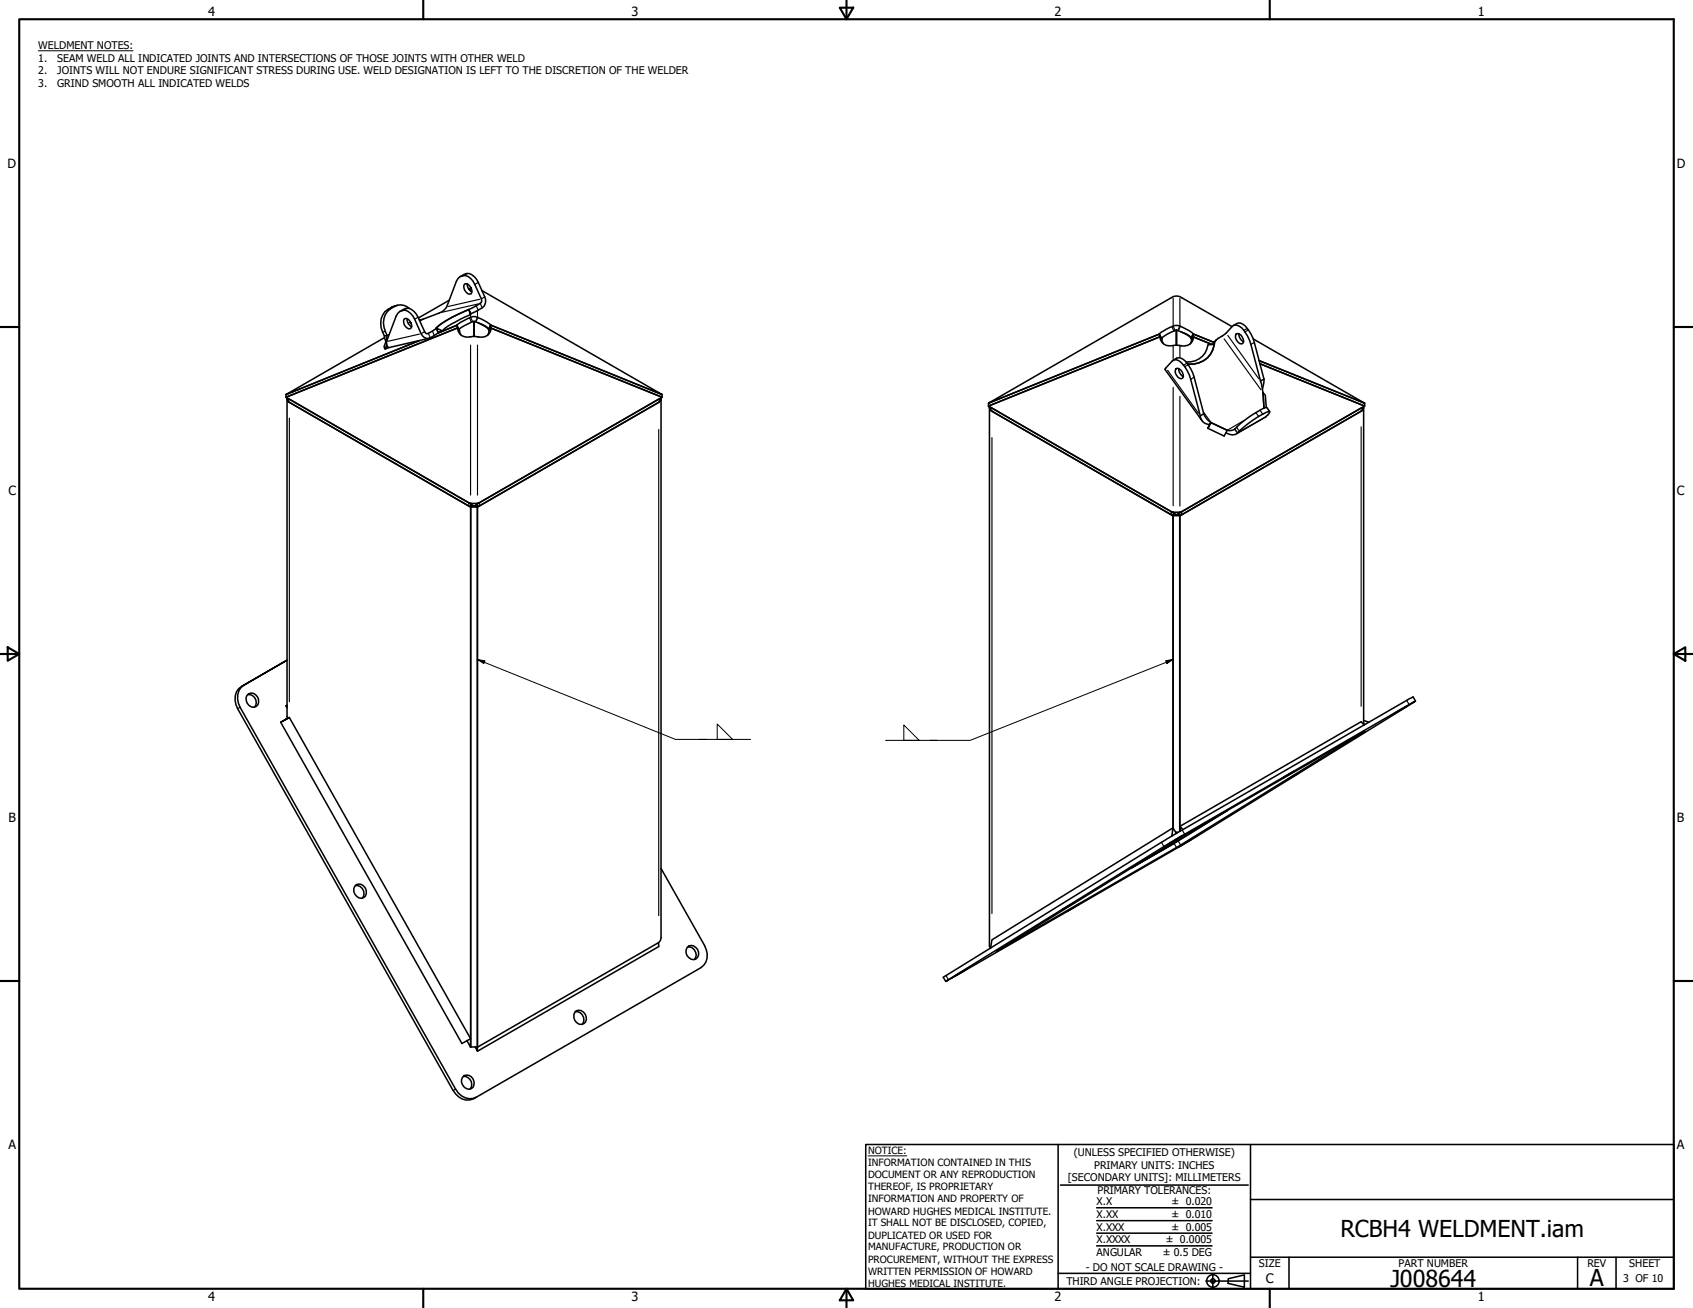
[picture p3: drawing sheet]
<svg xmlns="http://www.w3.org/2000/svg" width="559mm" height="432mm" viewBox="0 0 559 432" stroke-linecap="round" stroke-linejoin="round" font-family="sans-serif">
<!-- layer: Visible Narrow (ANSI) -->
<g fill="none" stroke="#000" stroke-width=".38">
<path d="M153.7 90.4l-1 .6M154.1 90.4l-1.1 .5M155.3 95.1v1M157.8 93.3l-1 .6M158.3 98.8l-10.3 2.4M160 98l-1.1 .6M387.2 98.4v8.8M389.4 98.4v8.8M127.1 109.4l-.8 .2M127.8 112.3l-.2 .1M128.5 110.4l-.7 .3M128.9 101.9l-.9 .2"/>
<path d="M130.2 101.2l-.8 .1M133.8 101.9l-1 .6M134.2 101.9l-1 .5M135.4 106.3l-.7 .4M135.9 107.6l-.3 .2M137.9 104.8l-1 .5M138.4 110.3l-10.3 2.3M139.6 105.4l-1 .6M140.1 109.5l-1 .6M141.4 110l-.4 .2M141.4 110.1l.6 1.3M142.7 109.3l.6 1.4"/>
<path d="M144 108.5l.6 1.2M154.7 102.2l.6 1.3M155 105l.6 1.3M155.3 103.8v.9M155.3 113.9v49.5M155.4 104.8l.6 1.3M157.2 101l.6 1.3M157.5 104.8l-.5 1.3M157.6 102.6v2M157.6 113.9v49.5M157.7 104.9l-.6 1.3M157.9 100.3l-12.2 2.8"/>
<path d="M158.6 100.3l.5 1.2M386.8 107.9l.6 1.3M387.2 114.3v4.4M387.2 107.7l.6 1.3M389.4 107.7l-.6 1.3M389.4 114.2v3.7M389.6 107.8l-.6 1.3M391.7 120l-1 .5M404.1 111.9l12.1 16.8M405.3 110.7l10.2 14.3M411.6 108.5l-1 .5M412 109l-1 .5"/>
<path d="M414 113.1l-1.1 .6M95.5 138v93.6M95.5 132.8h.1M217.4 132.8h.1M385.4 122.2l10.2 14.3M387.2 127.9v39M389.4 130.8v36.3M392.1 120.5l-1 .5M394.1 124.6l-1 .6M397.3 136.1l2.3 3.2M410.5 138.9l-5.1 3M414.5 136.3l.9 1.1"/>
<path d="M415.9 135.5l.9 1.2M417.4 137.8l-8.5 4.9M449.2 135.8h.1M217.4 141.8v160.5M327.4 144.5v157.1M408.2 141.1l.8 1.1M449.3 140.9v92.3M154.7 166.1v.9M158.2 166.1v.9M386.6 169l.1 .9M390 168.9h.1M390 169v.9"/>
<path d="M79.2 233.5l-.7 .4M80.5 226.2l-.8 .4M464.3 231.3l.8 1.2M450.3 241.4v.1M383.4 278.1l.7 1.3M387.5 278.4l.8 1.3M388.9 277.7l.7 1.2M390.3 274.1l.7 1.2M312.3 322.1l.7 1.2M150.3 359.6l-.7 .4"/>
</g>
<!-- layer: Visible (ANSI) -->
<g fill="none" stroke="#000" stroke-width=".51">
<path d="M148.3 99.1l-10.2 5.9M151.9 91.3a3.3 3.3 0 0 1 5.4 .9l2.7 5.8a3.1 3.1 0 0 1-2.1 4.4l-2.5 1.2M153.4 93.7a2.27 2.27 0 0 1 2 3.3 2.22 2.22 0 0 1-2-3.3zM154.2 93.7a2.79 2.79 0 0 0 1.6 2.7M155.4 95l-.7 .4M159 95.9l59.5 34.3-56.6-22.9M126.9 110.9l.5 1.9M126.9 111.4l-32.5 18.8M127.6 113.9l-.5 1.4 1.2-.6M127.8 110.7l-.2 1.9-.1-.2-.8 2.1 .4 .8M127.8 110.7l-.9 .2M131.3 100.8a6.1 6.1 0 0 0-5 8.9l.6 1.2"/>
<path d="M132 102.8a3.3 3.3 0 0 1 5.4 .9l3.1 6.3h.9l1.9-1.1a25.1 25.1 0 0 1 9.5-5.9l3.7-1.7a3.3 3.3 0 0 0 2.5-2l-2.3-5.4a3.5 3.5 0 0 0-4.9-2.5l-1.2 1.5-3.2 8.4a4.9 4.9 0 0 1-2.4 2l-5.3 2-1.3 .2M133.5 105.2a2.15 2.15 0 0 1 2 3.3 2.15 2.15 0 0 1-2-3.3zM134.4 105.2a2.79 2.79 0 0 0 1.5 2.7M135.1 101.8a4.5 4.5 0 0 0-6.2 .1 6 6 0 0 0-1.7 7.5l.6 1.3M138.4 112.5l-44 17.7M144 108.3l2 .9-1.3 .6zM144.7 109.8l-.7 .6a4.5 4.5 0 0 1-3.3 1.3l-1.3-.8-.4-.7-2.2-4.9a3.6 3.6 0 0 0-4.9-2.4l-1.2 1.5-3.1 8.4a1.57 1.57 0 0 0 .8 1.9l13.1-3M150.8 107.4l.8 1.6M150.8 107.4l-6.3 2.6M150.8 107.4l.2 .9M151 108.3a3.6 3.6 0 0 0 5.1 2.8l1.5 .1a3.3 3.3 0 0 0 4.5-2.9M151 108.3l.6 .7"/>
<path d="M151 108.3l-56.6 22.8v-.9M151.6 109l.5 1.6M151.6 109l-.6-.7-56.6 22.8 .7 .7M154.7 102.2l.7 1.4-.1 .3zM155.3 103.9a28 28 0 0 0-9.3 5.3M156.5 106.1v5M157.9 106.6l3.4 2.1M161.3 108.7a7.9 7.9 0 0 0-5.3-2.5l-2.7 1.3-1.9 1.3M161.3 108.7l.2 .3zM161.5 109l-.5 1.7M161.5 109l.6-.7 56.4 22.8-.6 .7M161.9 107.3a11.6 11.6 0 0 0-5.8-2.8 17.4 17.4 0 0 0-5.3 2.9"/>
<path d="M161.9 107.3l-.6 1.4M161.9 107.3l56.6 22.9v.9l-56.4-22.8M161.9 107.3l.2 1M162.1 108.3l-.6 .7M382.7 110.3l.4 1M382.7 110.3l.1 .9M382.8 111.2a3.3 3.3 0 0 0 4.4 2.8h2.2a3.3 3.3 0 0 0 4.6-2.7M382.8 111.2l-56.5 22.8v-.9l56.4-22.8 .4 1M382.8 111.2l.7 .6M383.1 111.3l.3 .5M383.5 111.8l.5 1.7M383.5 111.8l-.7-.6-56.5 22.8 .6 .7"/>
<path d="M387.2 118.9a2.82 2.82 0 0 1 4.6 1 13.6 13.6 0 0 1 2.3 4.6l3.2 12.1M388.3 109v4.9M389.8 109.5l2 1.1 1.4 1M393.2 111.6a5.6 5.6 0 0 0-3.4-2.1l-.9-.3a1.2 1.2 0 0 0-1.4 .1l-2.3 1.1-1.9 1.3M393.2 111.6l.1 .4zM393.3 112l-.5 1.6M393.8 110.2a15.4 15.4 0 0 0-5.1-2.8 11.2 11.2 0 0 0-6 2.9M393.8 110.2l-.6 1.4M393.8 110.2l6.9 2.8M393.8 110.2l.2 1.1M394 111.3l-.7 .7M394 111.3l6 2.4"/>
<path d="M400.8 113.6a3.4 3.4 0 0 1 2.6-2.7l1.3-.9 2.1-2.3a2.25 2.25 0 0 1 3 .5l1.9 2.7 .7 1.4 3.7 13.5M400.8 113.6a7.6 7.6 0 0 1-8.8 6.6M400.8 113.6l-2.1 .3a6.6 6.6 0 0 1-7.2 5.6M401.4 112.2l-1.1 1.5M406.7 107.8l-17.3-9.9-.5-.1a2.88 2.88 0 0 0-2.3 .5l-60.3 34.8 56.4-22.8M407.1 107.4a2.79 2.79 0 0 1 4.6 1.1 12.1 12.1 0 0 1 2.3 4.6l3.2 12.1M408 110.3a2.08 2.08 0 0 1 2.1 .8 2.08 2.08 0 0 1 .1 2.2 1.53 1.53 0 0 1-2.1-1l-.3-.8zM408.9 110.2a2.79 2.79 0 0 0 1.6 2.6M413.6 111.9l36.8 21.2M415.6 119.1l34.8 14M94.7 131.5l.3 1 .5 .3 59.8 34.6 .8-.5-.7 .5h2.1l-.7-.5 .8 .5 59.8-34.6 .5-.3 .3-1M94.7 131.8l.1 105.4"/>
<path d="M95.1 131.8l-.7-.7 60.3 34.9M95.1 131.8l.1 .2M217.7 132l.8-.9-60.3 34.9M218.2 131.8l-.1 178.2-.7 1.1-59.9 34.5M326.6 134.6v177.8l.4 .5 .4-2.6 59.8-37v-103M326.6 134.4l.3 1 .5 .4 59.8 34.5 .8-.5-.8 .4h2.2l-.8-.4 .8 .5M326.9 134.7l-.6-.7 60.3 34.9M326.9 134.7l.2 .1M388.1 121.8a1.55 1.55 0 0 1 2.1 1l.4 1.5-.3 .5a1.53 1.53 0 0 1-2.1-1l-.3-.8zM389.1 121.7a2.79 2.79 0 0 0 1.5 2.6M396.2 137.3l-3.2-12.1a9.3 9.3 0 0 0-4.8-6.5l-1.3 .5-2.4 2.7 12.2 17M396.2 137.3a3.2 3.2 0 0 0 2.9 2.9"/>
<path d="M397.3 136.6a5.8 5.8 0 0 0 2.4 2.9M397.3 136.6l-1.1 .7M399.7 139.5l-1 1.9 .4-1.2zM399.7 139.5l-.6 .7M399.7 139.5l5.4 2.5M415.9 120.1l34.5 13.9M416.1 125.8l.8 3.8 .3 5.1-.3-5.1 .7 .9 .4 4M417.2 125.2l-1.1 .6M417.2 125.2l-.5 3.3M419.1 135.9l-1-1.3a20.3 20.3 0 0 0-7.1 4l-3.5 3.1M449.6 134.8l.8-.8-60.3 34.9M450 134.4l-.2 1-.5 .4-59.9 34.5v104.1v-1.6l1.1 1.1"/>
<path d="M450.1 134.6v104.5M450.4 133.1v.9l-.7 .7M398.7 141.4l5.4 2.6 1-2M404.6 142.9a3.1 3.1 0 0 0 3.9 0M407.5 141.7a3.2 3.2 0 0 1-2.4 .3M407.5 141.7l1 1.2M408.5 142.9a30.9 30.9 0 0 1 10.5-7.1v.5l-1.2 1.3-9.7 5.6M154.7 166l-59.5-34.4v1.1l60.2 34.6M154.7 166l.6 .2M154.7 166l.7 .2M155.3 166.2l.7 .7M155.3 166.2h2.3"/>
<path d="M155.3 167.4v178.3l-1.2-2.2M155.4 167.4v178.2M155.4 166.2v1.1l.4-.4M155.4 166.2l.4 .7M155.8 166.9h1.1M156.9 166.9h.2M157.1 166.9l.4 .4M157.5 166.2v1.1M157.5 166.2l-.4 .7M157.5 167.4v178.2M157.6 166.2l-.7 .7M157.6 167.4v178.3"/>
<path d="M158.2 166l59.5-34.3v1l-60.2 34.6M158.2 166l-.6 .2M158.2 166l-.7 .2M386.6 168.9l-59.5-34.3v1l.3 .2 59.9 34.4M386.6 168.9l.6 .2M386.6 168.9l.7 .3M387.2 169.1l.7 .7M387.2 169.1h2.2M387.2 170.2v103.2M387.3 169.2v1l.4-.5M387.3 169.2l.4 .5M387.7 169.7l1.1 .1"/>
<path d="M389 169.7l-.2 .1M389.4 169.2v105.2M389.4 169.2l-.4 .5M389.4 169.1l-.6 .7M390 168.9l59.6-34.3v1l-59.6 34.3-.6 .3-.4-.5M390 168.9l-.6 .3M390.1 168.9l-.7 .2M81.5 229.6a2.2 2.2 0 0 1 2.4-.6 2.2 2.2 0 0 1 1.4 2 1.96 1.96 0 0 1-1.3 2.5 1.96 1.96 0 0 1-2.4-1.3l-.4-1.9zM81.8 229.3a2.55 2.55 0 0 1 2.5 1.3 2.55 2.55 0 0 1-.3 2.8M92.6 238.4l2.9-1.5zM94.7 233h-.3l.3 .7M94.7 232.8l-.3 .2"/>
<path d="M95.5 236.9l59.8 106-2.8 1.6-59.9-106.1M450.1 237.8l1.7 .6M450.1 238.8l.2 .5M450.3 239.3l-1-1-59.9 34.5M460.2 235.5l4.2-2.4zM467.2 231.5l-.8-1.4-1.3 .6-79.8 46.2-73.6 45.4-.4 .3 .9 1.4M423.2 256.9l4.1-2.4zM424.7 257.6l4.1-2.5zM386.1 278.3l4.2-2.4zM387.7 278.3l-14.2 8.1M388 274.8h.9M388.3 274.8v.3l-1.1-1.8-.4 2.7"/>
<path d="M388.3 277.3v.6M389.1 279.5l4.2-2.4zM405.1 267.6l-17.6 10.8M117.3 292.3a2.61 2.61 0 0 1 2.5 1.4 2.61 2.61 0 0 1-.2 2.8M117.7 292a2.5 2.5 0 0 1 2.9 1.2 2.5 2.5 0 0 1-.5 3.1 2.49 2.49 0 0 1-3-1.1 2.49 2.49 0 0 1 .6-3.2zM218.2 286.7l14.3 25.4a5.4 5.4 0 0 1-1.2 7.4l-74.1 42.7a5.2 5.2 0 0 1-6.8-2.7l-71.2-126a5.4 5.4 0 0 1 1.3-7.3l14.2-8.3-15 8.7a5.4 5.4 0 0 0-1.3 7.3l71.1 126.1a5.2 5.2 0 0 0 7.6 2.3M217.4 311.2v1.3l-59.8 34.5M226.8 312.9a2.21 2.21 0 0 1 2.4-.6 2.21 2.21 0 0 1 1.4 2 1.86 1.86 0 0 1-.8 2.3 1.86 1.86 0 0 1-2.4-.4 2.54 2.54 0 0 1-.6-3.3zM226.9 312.6a2.59 2.59 0 0 1 2.5 1.3 2.59 2.59 0 0 1-.2 2.8M328.9 314.1l61.7-38.2 59.9-34.5-61.7 38.1zM350.6 300.3l4.1-2.4zM352 300.9l4.2-2.5z"/>
<path d="M189.7 334.3a2.2 2.2 0 0 1 2.4-.6 2.2 2.2 0 0 1 1.4 2 1.96 1.96 0 0 1-1.3 2.5 1.96 1.96 0 0 1-2.5-1.3l-.3-.9zM189.9 333.9a2.61 2.61 0 0 1 2.5 1.4 2.61 2.61 0 0 1-.2 2.8M312.2 324l72.9-45.1 82.1-47.4-72.9 45zM315 322.3l4.2-2.5zM152.9 355.3a2.61 2.61 0 0 1 2.5 1.4 2.61 2.61 0 0 1-.3 2.8M153.2 355.1a2.5 2.5 0 0 1 3 1.1 2.5 2.5 0 0 1-.6 3.1 2.5 2.5 0 0 1-2.9-1.1 2.5 2.5 0 0 1 .5-3.1zM155.4 345.6l-.1 .1M155.4 345.6h2.1M156.8 345.6l.8 1.4-.1-1.4"/>
</g>
<!-- layer: Visible Narrow (ANSI) -->
<g fill="#000">
<circle cx="327.4" cy="135.8" r=".19"/>
<circle cx="154.7" cy="166" r=".19"/>
<circle cx="158.2" cy="166" r=".19"/>
<circle cx="386.6" cy="168.9" r=".19"/>
<circle cx="329.3" cy="313.8" r=".19"/>
</g>
<!-- layer: Visible (ANSI) -->
<circle cx="405.1" cy="142" r=".25" fill="#000"/>
<!-- layer: Border (ANSI) -->
<g fill="none" stroke="#000" stroke-width=".7">
<path d="M6.3 6.3h546.1v419.1h-546.1zM139.7 0v6.3M277.2 2.5h4.4l-2.2 3.8zM279.4 0v6.3M419.1 0v6.3M0 107.9h6.3M552.4 107.9h6.4M0 215.9h6.3M2.5 213.7l3.8 2.2-3.8 2.2zM552.4 215.9l3.9-2.2v4.4zM552.4 215.9h6.4M0 323.8h6.3"/>
<path d="M552.4 323.8h6.4M139.7 425.4v6.4M279.4 425.4l2.2 3.9h-4.4zM279.4 425.4v6.4M419.1 425.4v6.4"/>
</g>
<!-- layer: Title (ANSI) -->
<g fill="none" stroke="#000" stroke-width=".51">
<path d="M285.8 377.8h266.6v47.6h-266.6zM349.2 377.8v47.6M412.7 377.8v47.6M350 391.2h62M361.9 398.7h38.1M412.7 396h139.7M361.9 411.3h38.1M361.9 407.1h38.1M361.9 403h38.1M412.7 415h139.7M425.4 415v10.4M520.7 415v10.4"/>
<path d="M533.4 415v10.4M349.2 420.4h63.5M398 422.9h14M400.3 420.6v4.6M405.4 422.1l5.3-1.2v4l-5.3-1.2z"/>
<circle cx="400.3" cy="422.9" r="2.06"/>
<circle cx="400.3" cy="422.9" r=".73"/>
</g>
<path d="M286.5 381.6h12.8" fill="none" stroke="#000" stroke-width=".33"/>
<!-- layer: Symbol (ANSI) -->
<path d="M12.6 16.8h31.3M157.5 217.7l2.5 .5-.3 .9zM157.5 217.7l65.4 26.4h10.3M384.7 218.1l2.5-.4-2.1 1.4zM387.2 217.7l-67 26.7h-13.3M236.7 239l5.1 5.1h-5.1zM298.3 239.3l5.1 5.1h-5.1zM230.7 244.1h17.1M292.3 244.4h17.1" fill="none" stroke="#000" stroke-width=".33"/>
<g fill="#000">
<path d="M157.5 217.7l2.5 .5-.3 .9z" fill-rule="evenodd"/>
<path d="M384.7 218.1l2.5-.4-2.1 1.4z" fill-rule="evenodd"/>
</g>
<g font-size="7.7">
<text x="442.4" y="408.3">RCBH4 WELDMENT.iam</text>
<text x="458.9" y="424.8">J008644</text>
<text x="524.7" y="424.7">A</text>
</g>
<text font-size="4.3" x="417.8" y="423.5">C</text>
<g font-size="4.2">
<text x="68.7" y="5.3">4</text>
<text x="208.4" y="5.3">3</text>
<text x="348.1" y="5.3">2</text>
<text x="487.8" y="5.3">1</text>
<text x="2.5" y="55.5">D</text>
<text x="553.5" y="55.5">D</text>
<text x="2.8" y="163.4">C</text>
<text x="553.5" y="163.4">C</text>
<text x="2.9" y="271.4">B</text>
<text x="553.5" y="271.4">B</text>
<text x="2.8" y="379.3">A</text>
<text x="553.5" y="379.3">A</text>
<text x="68.7" y="429.5">4</text>
<text x="208.4" y="429.6">3</text>
<text x="348.1" y="429.6">2</text>
<text x="487.8" y="429.5">1</text>
</g>
<g font-size="3.5">
<text x="12.6" y="16.2">WELDMENT NOTES:</text>
<text x="12.6" y="20.4">1.</text>
<text x="18.9" y="20.4">SEAM WELD ALL INDICATED JOINTS AND INTERSECTIONS OF THOSE JOINTS WITH OTHER WELD</text>
<text x="12.6" y="24.6">2.</text>
<text x="12.6" y="28.8">3.</text>
<text x="18.9" y="24.6">JOINTS WILL NOT ENDURE SIGNIFICANT STRESS DURING USE. WELD DESIGNATION IS LEFT TO THE DISCRETION OF THE WELDER</text>
<text x="18.9" y="28.8">GRIND SMOOTH ALL INDICATED WELDS</text>
<text x="354.5" y="381.6">(UNLESS SPECIFIED OTHERWISE)</text>
<text x="352.5" y="390">[SECONDARY UNITS]: MILLIMETERS</text>
<text x="361.1" y="385.8">PRIMARY UNITS: INCHES</text>
<text x="362.3" y="394.1">PRIMARY TOLERANCES:</text>
<text x="361.9" y="397.9">X.X</text>
<text x="386.7" y="398">± 0.020</text>
<text x="361.9" y="402.1">X.XX</text>
<text x="361.9" y="406.3">X.XXX</text>
<text x="386.7" y="402.1">± 0.010</text>
<text x="386.7" y="406.3">± 0.005</text>
<text x="361.9" y="410.5">X.XXXX</text>
<text x="384.7" y="410.5">± 0.0005</text>
<text x="358.4" y="419.7">- DO NOT SCALE DRAWING -</text>
<text x="361.9" y="414.6">ANGULAR</text>
<text x="383.8" y="414.7">± 0.5 DEG</text>
<text x="415.5" y="418.4">SIZE</text>
<text x="461.6" y="418.3">PART NUMBER</text>
<text x="523.9" y="418.3">REV</text>
<text x="537.8" y="418.4">SHEET</text>
<text x="352" y="424.2">THIRD ANGLE PROJECTION:</text>
<text x="535.7" y="423.2">3 OF 10</text>
</g>
<g font-size="3.3">
<text x="286.5" y="381.1">NOTICE:</text>
<text x="286.5" y="385">INFORMATION CONTAINED IN THIS</text>
<text x="286.5" y="389">DOCUMENT OR ANY REPRODUCTION</text>
<text x="286.5" y="392.9">THEREOF, IS PROPRIETARY</text>
<text x="286.5" y="396.9">INFORMATION AND PROPERTY OF</text>
<text x="286.5" y="400.9">HOWARD HUGHES MEDICAL INSTITUTE.</text>
<text x="286.5" y="404.9">IT SHALL NOT BE DISCLOSED, COPIED,</text>
<text x="286.5" y="408.9">DUPLICATED OR USED FOR</text>
<text x="286.5" y="412.8">MANUFACTURE, PRODUCTION OR</text>
<text x="286.5" y="416.8">PROCUREMENT, WITHOUT THE EXPRESS</text>
<text x="286.5" y="420.8">WRITTEN PERMISSION OF HOWARD</text>
<text x="286.5" y="424.8">HUGHES MEDICAL INSTITUTE.</text>
</g>
</svg>
